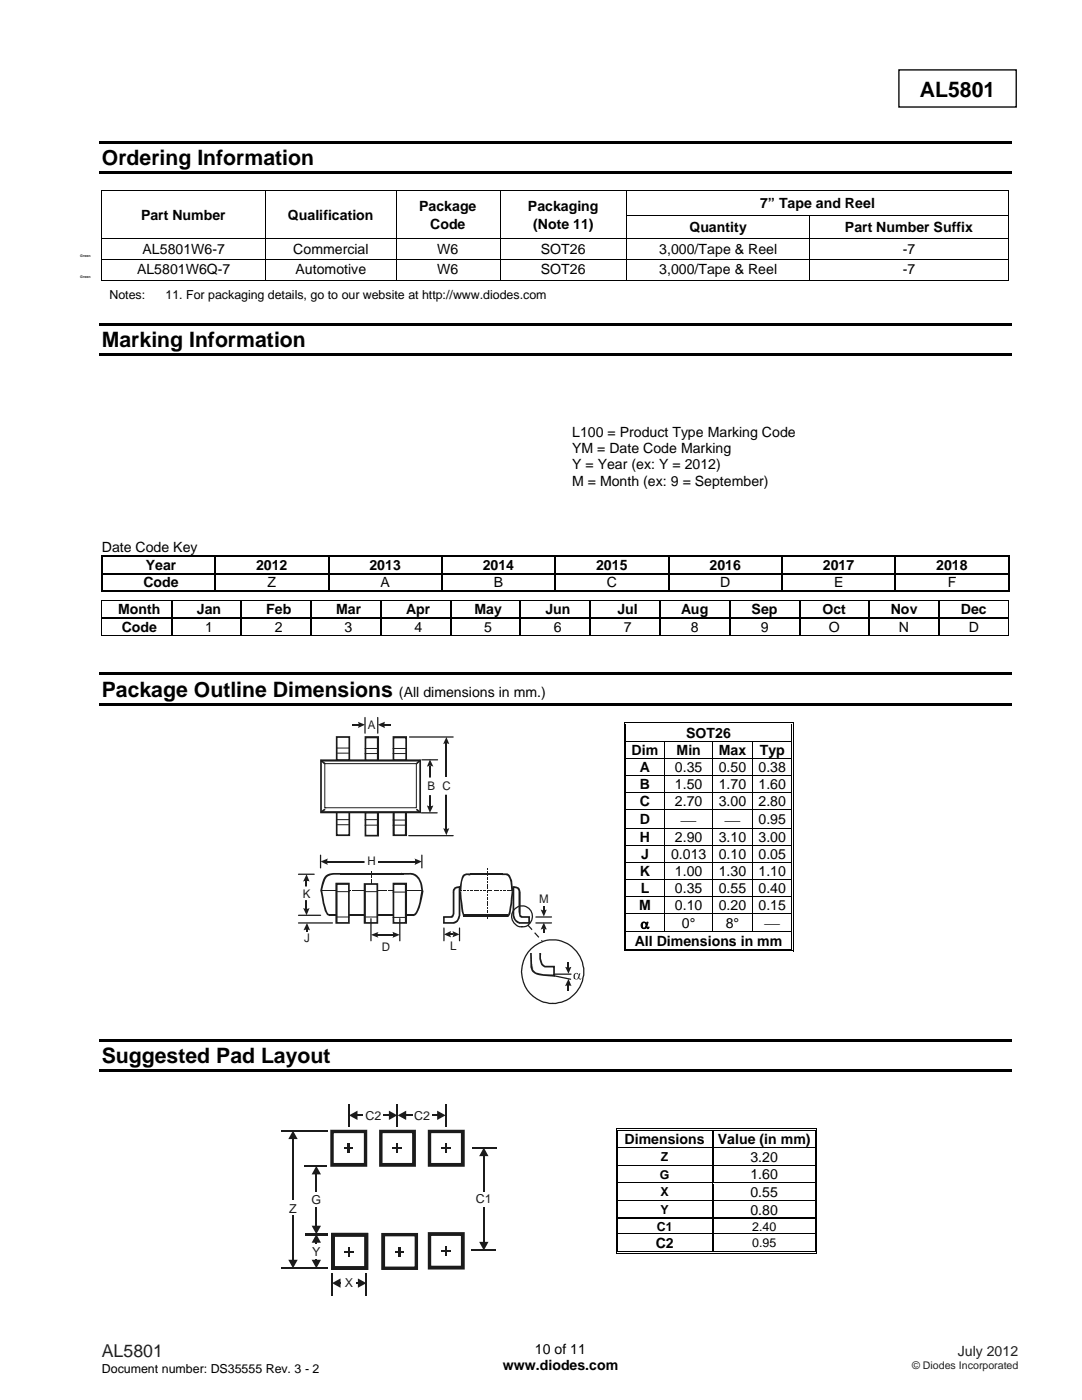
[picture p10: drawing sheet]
<svg xmlns="http://www.w3.org/2000/svg" width="216mm" height="279mm" viewBox="0 0 216 279" stroke-linecap="round" stroke-linejoin="round" font-family="sans-serif">
<path d="M179.4 13.9h23.4v7.5h-23.4z" fill="none" stroke="#000" stroke-width=".26"/>
<g fill="#000">
<path d="M19.8 28.1h182v.5h-182zM19.8 34.2h182v.6h-182zM20.2 38h.2v.2h-.2zM201.2 38h.2v.2h-.2zM20.2 42.8h.2v.2h-.2zM53 42.8h.1v.2h-.1zM79 42.8h.1v.2h-.1zM99.8 42.8h.1v.2h-.1zM201.2 55.8h.2v.2h-.2zM19.8 64.5h182v.5h-182zM19.8 70.6h182v.5h-182zM20.2 110.8h.2v.3h-.2z"/>
<path d="M20.2 114.4h.2v.2h-.2zM20.2 119.8h.2v.1h-.2zM42.8 110.8h.3v.3h-.3zM42.8 114.4h.3v.2h-.3zM65.4 110.8h.3v.3h-.3zM65.4 114.4h.3v.2h-.3zM88.1 110.8h.2v.3h-.2zM88.1 114.4h.2v.2h-.2zM110.7 110.8h.2v.3h-.2zM110.7 114.4h.2v.2h-.2zM133.3 110.8h.2v.3h-.2zM133.3 114.4h.2v.2h-.2z"/>
<path d="M155.9 110.8h.3v.3h-.3zM155.9 114.4h.3v.2h-.3zM178.5 110.8h.3v.3h-.3zM178.5 114.4h.3v.2h-.3zM201.2 110.8h.2v.3h-.2zM201.2 114.4h.2v.2h-.2zM201.2 117.9h.2v.2h-.2zM201.2 119.8h.2v.1h-.2zM19.8 134.2h182v.5h-182zM20.2 123.2h.2v.3h-.2zM34.1 123.2h.3v.3h-.3zM48 123.2h.3v.3h-.3z"/>
<path d="M62 123.2h.2v.3h-.2zM75.9 123.2h.2v.3h-.2zM89.8 123.2h.2v.3h-.2zM103.7 123.2h.3v.3h-.3zM117.6 123.2h.3v.3h-.3zM131.6 123.2h.2v.3h-.2zM145.5 123.2h.2v.3h-.2zM159.4 123.2h.3v.3h-.3zM173.3 123.2h.3v.3h-.3zM187.2 123.2h.3v.3h-.3zM201.2 123.2h.2v.3h-.2zM201.2 126.7h.2v.2h-.2z"/>
<path d="M19.8 140.3h182v.5h-182zM19.8 207.3h182v.6h-182zM19.8 213.4h182v.6h-182z"/>
</g>
<g fill="none" stroke="#000" stroke-width=".2">
<path d="M20.2 38.1h181.2M20.3 38.2v4.6M53.1 38.2v4.6M79.1 38.2v4.6M99.8 38.2v4.6M125.1 38.2v4.6M201.3 38.2v4.6M20.2 47.6h181.2M20.2 51.8h181.2M20.2 55.9h32.8M20.3 43v4.5M20.3 47.7v4"/>
<path d="M20.3 51.8v4.2M53.1 43v4.5M53.1 47.7v4M53.1 51.8v4.2M53.1 55.9h25.9M79.1 43v4.5M79.1 47.7v4M79.1 51.8v4.2M79.1 55.9h20.7M99.8 43v4.5M99.8 47.7v4M99.8 51.8v4.2"/>
<path d="M99.9 55.9h25.1M125 42.9h76.4M125.1 43v4.5M125.1 47.7v4M125.1 51.8v4.2M125.2 55.9h36.3M161.6 43v4.5M161.6 47.7v4M161.6 51.8v4.2M161.7 55.9h39.5M201.3 43v4.5M201.3 47.7v4"/>
<path d="M201.3 51.8v4.2M20.2 119.8h181.2M20.3 119.9v3.3M201.3 119.9v3.3M20.2 126.8h181M20.3 123.5v3.4M201.3 123.5v3.4"/>
</g>
<g fill="none" stroke="#000" stroke-width=".25">
<path d="M20.2 111h22.6M20.2 118h22.6M20.3 111.1v3.3M20.3 114.6v3.5M20.4 114.5h22.4M34.2 119.9v3.3M42.9 111.1v3.3M42.9 114.6v3.5M43.1 111h22.3M43.1 114.5h22.3M43.1 118h22.3M48.2 119.9v3.3"/>
<path d="M62.1 119.9v3.3M65.6 111.1v3.3M65.6 114.6v3.5M65.7 111h22.4M65.7 114.5h22.4M65.7 118h22.4M76 119.9v3.3M88.2 111.1v3.3M88.2 114.6v3.5M88.3 111h22.4M88.3 114.5h22.4M88.3 118h22.4"/>
<path d="M89.9 119.9v3.3M103.8 119.9v3.3M110.8 111.1v3.3M110.8 114.6v3.5M110.9 111h22.4M110.9 114.5h22.4M110.9 118h22.4M117.8 119.9v3.3M131.7 119.9v3.3M133.4 111.1v3.3M133.4 114.6v3.5M133.5 111h22.4"/>
<path d="M133.5 114.5h22.4M133.5 118h22.4M145.6 119.9v3.3M156.1 111.1v3.3M156.1 114.6v3.5M156.2 111h22.3M156.2 114.5h22.3M156.2 118h22.3M159.5 119.9v3.3M173.4 119.9v3.3M178.7 111.1v3.3M178.7 114.6v3.5"/>
<path d="M178.8 111h22.4M178.8 114.5h22.4M178.8 118h22.4M187.4 119.9v3.3M201.3 111.1v3.3M201.3 114.6v3.5M20.4 123.3h13.7M34.2 123.5v3.2M34.4 123.3h13.6M48.2 123.5v3.2M48.3 123.3h13.7M62.1 123.5v3.2"/>
<path d="M62.2 123.3h13.7M76 123.5v3.2M76.1 123.3h13.7M89.9 123.5v3.2M90 123.3h13.7M103.8 123.5v3.2M104 123.3h13.6M117.8 123.5v3.2M117.9 123.3h13.7M131.7 123.5v3.2M131.8 123.3h13.7M145.6 123.5v3.2"/>
<path d="M145.7 123.3h13.7M159.5 123.5v3.2M159.7 123.3h13.6M173.4 123.5v3.2M173.6 123.3h13.6M187.4 123.5v3.2M187.5 123.3h13.7"/>
</g>
<g fill="#fff">
<path d="M125 144.6h32.8v3.2h-32.8z"/>
<path d="M125.1 144.6h32.7v3.2h-32.7z"/>
</g>
<path d="M124.5 144.1h.2v.5h-.2zM124.5 144.1h.5v.2h-.5zM124.8 144.4h.2v.2h-.2z" fill="#000"/>
<path d="M125 144.2h32.8M125 144.5h32.8" fill="none" stroke="#000" stroke-width=".2"/>
<path d="M125 144.6h32.8z" fill="#fff"/>
<path d="M157.8 144.1h.5v.2h-.5zM157.8 144.4h.2v.2h-.2zM158.2 144.1h.1v.5h-.1z" fill="#000"/>
<path d="M124.6 144.6v3.2M124.9 144.6v3.2M157.9 144.6v3.2M158.2 144.6v3.2" fill="none" stroke="#000" stroke-width=".2"/>
<g fill="#fff">
<path d="M125 148h7.6v3.3h-7.6z"/>
<path d="M125.1 148h7.3v3.3h-7.3z"/>
</g>
<path d="M124.5 147.8h.2v.2h-.2zM124.8 147.8h.2v.2h-.2zM157.8 147.8h.2v.2h-.2zM158.2 147.8h.1v.2h-.1z" fill="#000"/>
<path d="M124.6 148v3.3M124.9 148v3.3M125 147.9h32.8M132.7 148v3.3M142.2 148v3.3M150.1 148v3.3M157.9 148v3.3M158.2 148v3.3" fill="none" stroke="#000" stroke-width=".2"/>
<g fill="#fff">
<path d="M125 151.4h7.6v3.3h-7.6z"/>
<path d="M125.1 151.4h7.3v3.3h-7.3z"/>
</g>
<path d="M124.5 151.3h.2v.1h-.2zM124.8 151.3h.2v.1h-.2zM157.8 151.3h.2v.1h-.2zM158.2 151.3h.1v.1h-.1z" fill="#000"/>
<path d="M124.6 151.4v3.3M124.9 151.4v3.3M125 151.4h32.8M132.7 151.4v3.3M142.2 151.4v3.3M150.1 151.4v3.3M157.9 151.4v3.3M158.2 151.4v3.3" fill="none" stroke="#000" stroke-width=".2"/>
<g fill="#fff">
<path d="M125 154.9h7.6v3.2h-7.6z"/>
<path d="M125.1 154.9h7.3v3.2h-7.3z"/>
</g>
<path d="M124.5 154.7h.2v.2h-.2zM124.8 154.7h.2v.2h-.2zM157.8 154.7h.2v.2h-.2zM158.2 154.7h.1v.2h-.1z" fill="#000"/>
<path d="M124.6 154.9v3.2M124.9 154.9v3.2M125 154.8h32.8M132.7 154.9v3.2M142.2 154.9v3.2M150.1 154.9v3.2M157.9 154.9v3.2M158.2 154.9v3.2" fill="none" stroke="#000" stroke-width=".2"/>
<g fill="#fff">
<path d="M125 158.3h7.6v3.2h-7.6z"/>
<path d="M125.1 158.3h7.3v3.2h-7.3z"/>
</g>
<path d="M124.5 158.1h.2v.2h-.2zM124.8 158.1h.2v.2h-.2zM157.8 158.1h.2v.2h-.2zM158.2 158.1h.1v.2h-.1z" fill="#000"/>
<path d="M124.6 158.3v3.2M124.9 158.3v3.2M125 158.2h32.8M132.7 158.3v3.2M142.2 158.3v3.2M150.1 158.3v3.2M157.9 158.3v3.2M158.2 158.3v3.2" fill="none" stroke="#000" stroke-width=".2"/>
<g fill="#fff">
<path d="M125 161.7h7.6v3.5h-7.6z"/>
<path d="M125.1 161.8h7.3v3.3h-7.3z"/>
</g>
<path d="M124.5 161.5h.2v.2h-.2zM124.8 161.5h.2v.2h-.2zM157.8 161.5h.2v.2h-.2zM158.2 161.5h.1v.2h-.1z" fill="#000"/>
<path d="M124.6 161.7v3.5M124.9 161.7v3.5M125 161.6h32.8M132.7 161.7v3.5M142.2 161.7v3.5M150.1 161.7v3.5M157.9 161.7v3.5M158.2 161.7v3.5" fill="none" stroke="#000" stroke-width=".2"/>
<g fill="#fff">
<path d="M125 165.4h7.6v3.2h-7.6z"/>
<path d="M125.1 165.4h7.3v3.2h-7.3z"/>
</g>
<path d="M124.5 165.2h.2v.1h-.2zM124.8 165.2h.2v.1h-.2zM157.8 165.2h.2v.1h-.2zM158.2 165.2h.1v.1h-.1z" fill="#000"/>
<path d="M124.6 165.3v3.3M124.9 165.3v3.3M125 165.2h32.8M132.7 165.3v3.3M142.2 165.3v3.3M150.1 165.3v3.3M157.9 165.3v3.3M158.2 165.3v3.3" fill="none" stroke="#000" stroke-width=".2"/>
<g fill="#fff">
<path d="M125 168.8h7.6v3.2h-7.6z"/>
<path d="M125.1 168.8h7.3v3.2h-7.3z"/>
</g>
<path d="M124.5 168.6h.2v.2h-.2zM124.8 168.6h.2v.2h-.2zM157.8 168.6h.2v.2h-.2zM158.2 168.6h.1v.2h-.1z" fill="#000"/>
<path d="M124.6 168.8v3.2M124.9 168.8v3.2M125 168.7h32.8M132.7 168.8v3.2M142.2 168.8v3.2M150.1 168.8v3.2M157.9 168.8v3.2M158.2 168.8v3.2" fill="none" stroke="#000" stroke-width=".2"/>
<g fill="#fff">
<path d="M125 172.2h7.6v3.2h-7.6z"/>
<path d="M125.1 172.2h7.3v3.2h-7.3z"/>
</g>
<path d="M124.5 172h.2v.2h-.2zM124.8 172h.2v.2h-.2zM157.8 172h.2v.2h-.2zM158.2 172h.1v.2h-.1z" fill="#000"/>
<path d="M124.6 172.2v3.2M124.9 172.2v3.2M125 172.1h32.8M132.7 172.2v3.2M142.2 172.2v3.2M150.1 172.2v3.2M157.9 172.2v3.2M158.2 172.2v3.2" fill="none" stroke="#000" stroke-width=".2"/>
<g fill="#fff">
<path d="M125 175.6h7.6v3.3h-7.6z"/>
<path d="M125.1 175.6h7.3v3.3h-7.3z"/>
</g>
<path d="M124.5 175.4h.2v.2h-.2zM124.8 175.4h.2v.2h-.2zM157.8 175.4h.2v.2h-.2zM158.2 175.4h.1v.2h-.1z" fill="#000"/>
<path d="M124.6 175.6v3.3M124.9 175.6v3.3M125 175.5h32.8M132.7 175.6v3.3M142.2 175.6v3.3M150.1 175.6v3.3M157.9 175.6v3.3M158.2 175.6v3.3" fill="none" stroke="#000" stroke-width=".2"/>
<g fill="#fff">
<path d="M125 179h7.6v3.3h-7.6z"/>
<path d="M125.1 179h7.3v3.3h-7.3z"/>
</g>
<g fill="#000">
<path d="M124.5 178.9h.2v.1h-.2zM124.8 178.9h.2v.1h-.2zM157.8 178.9h.2v.1h-.2zM158.2 178.9h.1v.1h-.1zM124.5 182.3h.2v.2h-.2zM124.5 185.9h.2v.2h-.2zM124.5 189.7h.5v.2h-.5zM124.8 182.3h.2v.2h-.2zM124.8 185.9h.2v.2h-.2zM124.8 189.4h.2v.1h-.2zM157.8 182.3h.2v.2h-.2zM157.8 185.9h.2v.2h-.2z"/>
<path d="M157.8 189.7h.5v.2h-.5zM157.8 189.4h.2v.1h-.2zM158.2 182.3h.1v.2h-.1zM158.2 185.9h.1v.2h-.1zM158.2 189.4h.1v.5h-.1z"/>
</g>
<g fill="none" stroke="#000" stroke-width=".2">
<path d="M124.6 179v3.3M124.9 179v3.3M125 178.9h32.8M132.7 179v3.3M142.2 179v3.3M150.1 179v3.3M157.9 179v3.3M158.2 179v3.3M124.6 182.5v3.4M124.6 186.1v3.8M124.9 182.5v3.4M124.9 186.1v3.3"/>
<path d="M125 182.4h32.8M125 186h32.8M125 189.8h32.8M125 189.4h32.8M132.7 182.5v3.4M142.2 182.5v3.4M150.1 182.5v3.4M157.9 182.5v3.4M157.9 186.1v3.3M158.2 182.5v3.4M158.2 186.1v3.3"/>
</g>
<g fill="#fff">
<path d="M123.4 225.7h18.6v3.3h-18.6z"/>
<path d="M123.8 225.7h17.7v3.3h-17.7z"/>
</g>
<path d="M122.9 225.2h.1v.5h-.1zM122.9 225.2h.5v.2h-.5zM123.2 225.6h.2v.1h-.2z" fill="#000"/>
<path d="M123.4 225.3h18.6M123.4 225.6h18.6" fill="none" stroke="#000" stroke-width=".2"/>
<path d="M123.4 225.7h18.6z" fill="#fff"/>
<path d="M142 225.7h.3zM142 225.2h.6v.2h-.6zM142 225.6h.6v.1h-.6zM162.6 225.2h.5v.2h-.5zM162.6 225.6h.1v.1h-.1zM162.9 225.2h.2v.5h-.2z" fill="#000"/>
<path d="M123 225.7v3.3M123.3 225.7v3.3M142.6 225.3h20M142.6 225.6h20M162.6 225.7v3.3M163 225.7v3.3" fill="none" stroke="#000" stroke-width=".2"/>
<path d="M142.2 225.7v3.3" fill="none" stroke="#000" stroke-width=".25"/>
<g fill="#fff">
<path d="M123.4 229.3h18.6v3.2h-18.6z"/>
<path d="M123.8 229.4h17.7v2.9h-17.7z"/>
<path d="M142.3 229.3h20.2v3.2h-20.2z"/>
<path d="M142.9 229.3h19.2v3.2h-19.2z"/>
</g>
<path d="M122.9 229h.1v.3h-.1zM123.2 229h.2v.3h-.2z" fill="#000"/>
<path d="M123.4 229.1h18.6" fill="none" stroke="#000" stroke-width=".25"/>
<path d="M123.4 229.2l18.6 .1z" fill="#fff"/>
<path d="M142 229h.3v.3h-.3z" fill="#000"/>
<path d="M142.3 229.1h20.3" fill="none" stroke="#000" stroke-width=".25"/>
<path d="M142.3 229.2l20.3 .1z" fill="#fff"/>
<path d="M162.6 229h.1v.3h-.1zM162.9 229h.2v.3h-.2z" fill="#000"/>
<path d="M123 229.3v3.2M123.3 229.3v3.2M162.6 229.3v3.2M163 229.3v3.2" fill="none" stroke="#000" stroke-width=".2"/>
<path d="M142.2 229.3v3.2" fill="none" stroke="#000" stroke-width=".25"/>
<g fill="#fff">
<path d="M123.4 232.8h18.6v3.2h-18.6z"/>
<path d="M123.8 233h17.7v2.8h-17.7z"/>
<path d="M142.3 232.8h20.2v3.2h-20.2z"/>
<path d="M142.9 232.8h19.2v3.2h-19.2z"/>
</g>
<path d="M122.9 232.5h.1v.3h-.1zM123.2 232.5h.2v.3h-.2z" fill="#000"/>
<path d="M123.4 232.6h18.6" fill="none" stroke="#000" stroke-width=".25"/>
<path d="M123.4 232.7l18.6 .1z" fill="#fff"/>
<path d="M142 232.5h.3v.3h-.3z" fill="#000"/>
<path d="M142.3 232.6h20.3" fill="none" stroke="#000" stroke-width=".25"/>
<path d="M142.3 232.7l20.3 .1z" fill="#fff"/>
<path d="M162.6 232.5h.1v.3h-.1zM162.9 232.5h.2v.3h-.2z" fill="#000"/>
<path d="M123 232.8v3.2M123.3 232.8v3.2M162.6 232.8v3.2M163 232.8v3.2" fill="none" stroke="#000" stroke-width=".2"/>
<path d="M142.2 232.8v3.2" fill="none" stroke="#000" stroke-width=".25"/>
<g fill="#fff">
<path d="M123.4 236.3h18.6v3.2h-18.6z"/>
<path d="M123.8 236.5h17.7v2.8h-17.7z"/>
<path d="M142.3 236.3h20.2v3.2h-20.2z"/>
<path d="M142.9 236.3h19.2v3.2h-19.2z"/>
</g>
<path d="M122.9 236h.1v.3h-.1zM123.2 236h.2v.3h-.2z" fill="#000"/>
<path d="M123.4 236.1h18.6" fill="none" stroke="#000" stroke-width=".25"/>
<path d="M123.4 236.3h18.6z" fill="#fff"/>
<path d="M142 236h.3v.3h-.3z" fill="#000"/>
<path d="M142.3 236.1h20.3" fill="none" stroke="#000" stroke-width=".25"/>
<path d="M142.3 236.3h20.3z" fill="#fff"/>
<path d="M162.6 236h.1v.3h-.1zM162.9 236h.2v.3h-.2z" fill="#000"/>
<path d="M123 236.3v3.2M123.3 236.3v3.2M162.6 236.3v3.2M163 236.3v3.2" fill="none" stroke="#000" stroke-width=".2"/>
<path d="M142.2 236.3v3.2" fill="none" stroke="#000" stroke-width=".25"/>
<g fill="#fff">
<path d="M123.4 239.8h18.6v3.2h-18.6z"/>
<path d="M123.8 240h17.7v2.8h-17.7z"/>
<path d="M142.3 239.8h20.2v3.2h-20.2z"/>
<path d="M142.9 239.8h19.2v3.2h-19.2z"/>
</g>
<path d="M122.9 239.5h.1v.3h-.1zM123.2 239.5h.2v.3h-.2z" fill="#000"/>
<path d="M123.4 239.6h18.6" fill="none" stroke="#000" stroke-width=".25"/>
<path d="M123.4 239.8h18.6z" fill="#fff"/>
<path d="M142 239.5h.3v.3h-.3z" fill="#000"/>
<path d="M142.3 239.6h20.3" fill="none" stroke="#000" stroke-width=".25"/>
<path d="M142.3 239.8h20.3z" fill="#fff"/>
<path d="M162.6 239.5h.1v.3h-.1zM162.9 239.5h.2v.3h-.2z" fill="#000"/>
<path d="M123 239.8v3.2M123.3 239.8v3.2M162.6 239.8v3.2M163 239.8v3.2" fill="none" stroke="#000" stroke-width=".2"/>
<path d="M142.2 239.8v3.2" fill="none" stroke="#000" stroke-width=".25"/>
<g fill="#fff">
<path d="M123.4 243.3h18.6v2.8h-18.6z"/>
<path d="M123.8 243.3h17.7v2.8h-17.7z"/>
<path d="M142.3 243.3h20.2v2.8h-20.2z"/>
<path d="M142.9 243.3h19.2v2.8h-19.2z"/>
</g>
<path d="M122.9 243h.1v.3h-.1zM123.2 243h.2v.3h-.2z" fill="#000"/>
<path d="M123.4 243.2h18.6" fill="none" stroke="#000" stroke-width=".25"/>
<path d="M123.4 243.3h18.6z" fill="#fff"/>
<path d="M142 243h.3v.3h-.3z" fill="#000"/>
<path d="M142.3 243.2h20.3" fill="none" stroke="#000" stroke-width=".25"/>
<path d="M142.3 243.3h20.3z" fill="#fff"/>
<path d="M162.6 243h.1v.3h-.1zM162.9 243h.2v.3h-.2z" fill="#000"/>
<path d="M123 243.3v2.8M123.3 243.3v2.8M162.6 243.3v2.8M163 243.3v2.8" fill="none" stroke="#000" stroke-width=".2"/>
<path d="M142.2 243.3v2.8" fill="none" stroke="#000" stroke-width=".25"/>
<g fill="#fff">
<path d="M123.4 246.4h18.6v3.2h-18.6z"/>
<path d="M123.8 246.4h17.7v3.2h-17.7z"/>
<path d="M142.3 246.4h20.2v3.2h-20.2z"/>
<path d="M142.9 246.6h19.2v2.8h-19.2z"/>
</g>
<path d="M122.9 246.1h.1v.3h-.1zM123.2 246.1h.2v.3h-.2z" fill="#000"/>
<path d="M123.4 246.3h18.6" fill="none" stroke="#000" stroke-width=".25"/>
<path d="M123.4 246.4h18.6z" fill="#fff"/>
<path d="M142 246.1h.3v.3h-.3z" fill="#000"/>
<path d="M142.3 246.3h20.3" fill="none" stroke="#000" stroke-width=".25"/>
<path d="M142.3 246.4h20.3z" fill="#fff"/>
<path d="M122.9 250h.5v.2h-.5zM123.2 249.7h.2v.1h-.2zM142 249.7h.6v.1h-.6zM162.6 246.1h.1v.3h-.1zM162.6 250h.5v.2h-.5zM162.6 249.7h.1v.1h-.1zM162.9 246.1h.2v.3h-.2zM162.9 249.7h.2v.5h-.2z" fill="#000"/>
<path d="M123 246.4v3.8M123.3 246.4v3.3M123.4 249.7h18.6M142.6 249.7h20M162.6 250.1h-39.2M162.6 246.4v3.3M163 246.4v3.3" fill="none" stroke="#000" stroke-width=".2"/>
<path d="M142.2 246.4v3.3" fill="none" stroke="#000" stroke-width=".25"/>
<g fill="#fff">
<path d="M14.7 50.7h5.2v.6h-5.2z"/>
<path d="M14.7 55.1h5.2v.5h-5.2z"/>
</g>
<path d="M65.7 182.7h16.9" fill="none" stroke="#1f1a17" stroke-width=".34"/>
<path d="M64 170.7v2.5M84.2 170.7v2.5" fill="none" stroke="#1f1a17" stroke-width=".25"/>
<path d="M64 171.9l1.4-.6a1.23 1.23 0 0 0 0 1.3z" fill-rule="evenodd" fill="#1f1a17"/>
<path d="M65.2 172h17.7" fill="none" stroke="#1f1a17" stroke-width=".25"/>
<path d="M82.7 171.3l1.5 .6-1.5 .7a1.27 1.27 0 0 0 0-1.3z" fill-rule="evenodd" fill="#1f1a17"/>
<path d="M106.9 184.2h3.1" fill="none" stroke="#1f1a17" stroke-width=".25"/>
<g fill="#1f1a17">
<path d="M108.4 180.9h.2v.8h-.2z"/>
<path d="M61.1 185.5h.2v.5h-.2z"/>
</g>
<g fill="#1f1a17">
<path d="M107.9 181.5l.3 .2h.6l.3-.2-.6 1.4z" fill-rule="evenodd"/>
<path d="M61.3 184.2l.5 1.4h-1.2z" fill-rule="evenodd"/>
</g>
<path d="M72.8 143.2v3.1M75.4 143.2v3.1M106.9 183h3.1" fill="none" stroke="#1f1a17" stroke-width=".25"/>
<g fill="#1f1a17">
<path d="M71.4 144l1.4 .6-1.4 .7 .2-.3v-.6z" fill-rule="evenodd"/>
<path d="M75.4 144.6l1.4-.6-.2 .5 .2 .8z" fill-rule="evenodd"/>
</g>
<g fill="#1f1a17">
<path d="M70.3 144.5h1.3v.3h-1.3z"/>
<path d="M76.6 144.5h1.3v.3h-1.3z"/>
</g>
<path d="M81.7 147.1h8.7M84.2 151.6h3.1M59.6 174.5h3.1M81.6 166.8h8.8M84.1 162.2h3.1M59.6 182.7h4.4M59.6 184.2h6.7" fill="none" stroke="#1f1a17" stroke-width=".25"/>
<path d="M85.8 151.6l.7 1.4-.5-.2-.8 .2z" fill-rule="evenodd" fill="#1f1a17"/>
<path d="M85.8 152.8v8.2" fill="none" stroke="#1f1a17" stroke-width=".25"/>
<g fill="#1f1a17">
<path d="M85.2 160.8h1.3l-.7 1.4z" fill-rule="evenodd"/>
<path d="M61.2 174.5l.6 1.4a1.23 1.23 0 0 0-1.3 0z" fill-rule="evenodd"/>
</g>
<path d="M61.1 175.7v5.7" fill="none" stroke="#1f1a17" stroke-width=".25"/>
<g fill="#1f1a17">
<path d="M60.5 181.2l.4 .2 .9-.2-.6 1.5z" fill-rule="evenodd"/>
<path d="M89.1 147.1l.6 1.4-.4-.1h-.6l-.3 .1z" fill-rule="evenodd"/>
</g>
<path d="M89 148.3v17.2" fill="none" stroke="#1f1a17" stroke-width=".25"/>
<g fill="#1f1a17">
<path d="M88.4 165.2l.3 .2h.6l.4-.2-.6 1.5z" fill-rule="evenodd"/>
<path d="M88.6 186.5l1.4-.7-.2 .4 .2 .9z" fill-rule="evenodd"/>
<path d="M90.3 185.8l1.4 .7-1.4 .6 .1-.4v-.6z" fill-rule="evenodd"/>
<path d="M74 186.6l1.5-.6-.1 .1v.9l.1 .2z" fill-rule="evenodd"/>
</g>
<path d="M89.8 186.3h.6v.3h-.6z" fill="#1f1a17"/>
<path d="M75.3 186.6h3.2" fill="none" stroke="#1f1a17" stroke-width=".25"/>
<path d="M78.3 186l1.5 .6-1.5 .6z" fill-rule="evenodd" fill="#1f1a17"/>
<path d="M88.6 185.2v2.5M91.7 185.2v2.5" fill="none" stroke="#1f1a17" stroke-width=".25"/>
<path d="M84.1 155.3h3.1v3.3h-3.1z" fill="#fff"/>
<path d="M84.1 155.3h3.1v3.3h-3.1z" fill="none" stroke="#fff" stroke-width=".2"/>
<path d="M59.6 177h3.1v2.5h-3.1z" fill="#fff"/>
<path d="M59.6 177h3.1v2.5h-3.1z" fill="none" stroke="#fff" stroke-width=".2"/>
<path d="M87.5 155.2h3.1v3.3h-3.1z" fill="#fff"/>
<path d="M87.5 155.2h3.1v3.3h-3.1z" fill="none" stroke="#fff" stroke-width=".2"/>
<path d="M72.8 170.7h2.5v2.5h-2.5z" fill="#fff"/>
<path d="M72.8 170.7h2.5v2.5h-2.5z" fill="none" stroke="#fff" stroke-width=".2"/>
<path d="M67.1 176.3h2.5v7.9h-2.5z" fill="#fff"/>
<path d="M67.1 184h2.5v.4h-2.5zM69.6 184.2h.2v.2h-.2zM69.4 176.3h.4v7.9h-.4zM69.6 176.2h.2v.1h-.2zM67.1 176.2h2.5v.4h-2.5zM66.9 176.2h.2v.1h-.2zM66.9 176.3h.5v7.9h-.5zM66.9 184.2h.2v.2h-.2z" fill="#1f1a17"/>
<path d="M78.5 176.3h2.5v7.9h-2.5z" fill="#fff"/>
<path d="M78.5 184h2.5v.4h-2.5zM81 184.2h.2v.2h-.2zM80.8 176.3h.4v7.9h-.4zM81 176.2h.2v.1h-.2zM78.5 176.2h2.5v.4h-2.5zM78.3 176.2h.2v.1h-.2zM78.3 176.3h.4v7.9h-.4zM78.3 184.2h.2v.2h-.2z" fill="#1f1a17"/>
<path d="M90.8 177.2l.9-.2v5.2a1.81 1.81 0 0 1-1.2 2h-1.9v-1.2h1.5l.3-.2 .1-5z" fill-rule="evenodd" fill="#fff"/>
<path d="M90.7 177.1l1-.3v.4l-.8 .2-.2 .7h-.4v-.4zM91.7 176.8v.2zM91.7 176.8l.1 .4zM91.7 176.8h.2v.2h-.2zM91.5 177h.4v5.2h-.4zM91.5 182.2h.4l-.2 1.1-.3-.1zM90.4 184a1.05 1.05 0 0 0 1-.8l.3 .1a1.45 1.45 0 0 1-1.1 1.1zM90.5 184.2l.1 .2zM88.6 184h1.9v.4h-1.9zM88.4 184.2h.2v.2h-.2zM88.4 183h.3v1.2h-.3zM88.4 182.8h.2v.2h-.2zM88.6 182.8h1.3v.4h-1.3zM90.3 181.9h.4l-.2 .9-.3 .4h-.3v-.4a.71 .71 0 0 0 .4-.9zM90.3 181.7h.4v.2h-.4zM90.3 181.4h.4v.3h-.4zM90.3 178.1h.4v3.3h-.4zM90.3 178.1h.2z" fill="#1f1a17"/>
<path d="M67.2 183h2.5M78.4 183.1h2.6" fill="none" stroke="#1f1a17" stroke-width=".2"/>
<path d="M79.8 183.3v4.4" fill="none" stroke="#1f1a17" stroke-width=".25"/>
<path d="M102.4 177a.94 .94 0 0 1 1.2 1.1l.1 3.3a1.48 1.48 0 0 0 .4 1.6h1.5v1.2h-2a1.89 1.89 0 0 1-1.2-2z" fill-rule="evenodd" fill="#fff"/>
<g fill="#1f1a17">
<path d="M108.4 185.4h.2v.7h-.2z"/>
<path d="M102.5 176.8a1.17 1.17 0 0 1 1.4 1.3h-.4l-.3-.7-.8-.2zM102.5 176.8v.2zM102.4 176.8v.4zM102.3 176.8h.1v.2h-.1zM102.3 177h.3v5.2h-.3zM102.3 182.2h.3l.2 1-.4 .1zM102.4 183.3l.4-.1 .3 .5 .6 .3-.1 .4a1.82 1.82 0 0 1-1.2-1.1zM103.6 184.2v.2zM103.6 184h2v.4h-2zM105.6 184.2h.1v.2h-.1zM105.4 183h.3v1.2h-.3zM105.6 182.8h.1v.2h-.1zM104.2 182.8h1.4v.4h-1.4zM103.5 181.9h.4v.7l.3 .2v.4l-.5-.2zM103.5 181.7h.4v.2h-.4zM103.5 181.4h.4v.3h-.4zM103.5 178.1h.4v3.3h-.4zM103.6 178.1h.3z"/>
<path d="M72.9 151.6h2.5v.4h-2.5zM75.4 151.8h.2v.2h-.2zM75.2 147.1h.4v4.7h-.4zM75.4 146.9h.2v.2h-.2zM72.9 146.9h2.5v.4h-2.5zM72.7 146.9h.2v.2h-.2zM72.7 147.1h.4v4.7h-.4zM72.7 151.8h.2v.2h-.2z"/>
<path d="M78.5 151.6h2.5v.3h-2.5zM81 151.7h.2v.2h-.2zM80.9 147.1h.3v4.6h-.3zM81 146.9h.2v.2h-.2zM78.5 146.9h2.5v.4h-2.5zM78.3 146.9h.2v.2h-.2zM78.3 147.1h.4v4.6h-.4zM78.3 151.7h.2v.2h-.2z"/>
<path d="M67.2 151.6h2.5v.4h-2.5zM69.7 151.8h.2v.2h-.2zM69.5 147.1h.4v4.7h-.4zM69.7 146.9h.2v.2h-.2zM67.2 146.9h2.5v.4h-2.5zM67 146.9h.2v.2h-.2zM67 147.1h.4v4.7h-.4zM67 151.8h.2v.2h-.2z"/>
<path d="M67.2 166.5h2.5v.4h-2.5zM69.7 166.7h.2v.2h-.2zM69.5 162.1h.4v4.6h-.4zM69.7 161.9h.2v.2h-.2zM67.2 161.9h2.5v.3h-2.5zM67 161.9h.2v.2h-.2zM67 162.1h.4v4.6h-.4zM67 166.7h.2v.2h-.2z"/>
<path d="M72.9 166.6h2.5v.3h-2.5zM75.4 166.8h.2v.1h-.2zM75.2 162.1h.4v4.7h-.4zM75.4 162h.2v.1h-.2zM72.9 162h2.5v.3h-2.5zM72.7 162h.2v.1h-.2zM72.7 162.1h.4v4.7h-.4zM72.7 166.8h.2v.1h-.2z"/>
<path d="M78.5 166.5h2.5v.4h-2.5zM81 166.7h.2v.2h-.2zM80.8 162.1h.4v4.6h-.4zM81 161.9h.2v.2h-.2zM78.5 161.9h2.5v.3h-2.5zM78.3 161.9h.2v.2h-.2zM78.3 162.1h.5v4.6h-.5zM78.3 166.7h.2v.2h-.2z"/>
</g>
<path d="M108.5 184.1l.6 1.4-.3-.1h-.6l-.3 .1z" fill-rule="evenodd" fill="#1f1a17"/>
<path d="M67.9 174.4h12.6" fill="none" stroke="#1f1a17" stroke-width=".34"/>
<g fill="#1f1a17">
<path d="M64.8 181.8l.4-.1 .3 .6 .3 .2v.3a1.17 1.17 0 0 1-1-1zM64 177.9l.3-.1 .4 2.4 .5 1.5-.4 .1z"/>
<path d="M83.2 181.7h.3a1.33 1.33 0 0 1-1.1 1.1v-.3l.4-.3zM84.1 177.7l.4 .1-.2 1.3-.8 2.6h-.3a13.6 13.6 0 0 0 .9-4z"/>
<path d="M67.2 174.2h.7l.1 .4h-.8zM65 174.7a3.2 3.2 0 0 1 2.2-.5v.4a1.99 1.99 0 0 0-2.5 1.6l-.5 1.7h-.3l.2-1.2a3.7 3.7 0 0 1 .9-2z"/>
<path d="M80.2 174.2v.4zM80.2 174.4v.2zM80.2 174.2h.8v.4h-.8zM81 174.2a2.64 2.64 0 0 1 3.3 2.4l.1 1.2-.3 .1a3.7 3.7 0 0 0-1.3-3.1l-.6-.2h-1.2z"/>
</g>
<path d="M93.8 174.5h6.5" fill="none" stroke="#1f1a17" stroke-width=".34"/>
<g fill="#1f1a17">
<path d="M92.1 181.9l.4-.1 .3 .9-.1 .3-.3-.2zM91.7 177.9h.3l.5 3.9-.4 .1z"/>
<path d="M101.6 181.8h.3a1.4 1.4 0 0 1-.6 1.2v-.3zM102.1 177.9h.3l-.2 2.5-.3 1.4h-.3z"/>
<path d="M93.4 174.3h.4l.1 .3h-.5zM92.3 174.7l.7-.4h.4v.3a.92 .92 0 0 0-1 .8l-.4 2.5h-.3l.1-1.2z"/>
<path d="M100.2 174.3h.5v.3h-.5zM100.7 174.3a1.05 1.05 0 0 1 1.2 .9l.3 .5 .2 2.2h-.4a5.1 5.1 0 0 0-.7-3.1l-.6-.2z"/>
</g>
<path d="M92.5 182.8h8.8" fill="none" stroke="#1f1a17" stroke-width=".42"/>
<path d="M110.6 194.8l3.3 .6M110.7 194.4h3.2" fill="none" stroke="#1f1a17" stroke-width=".25"/>
<path d="M114.6 194.3l.5-.1 .4 .4 .1-.4h.2l-.3 .8 .2 .3 .3-.1-.1 .3h-.2l-.2-.3-.4 .3-.6-.2-.1-.7zM114.8 194.4l-.1 .8 .4 .2 .4-.6-.5-.6z" fill-rule="evenodd" fill="#1f1a17"/>
<path d="M105.9 189.3h1.4a.87 .87 0 0 1 .5 1 2.29 2.29 0 0 0 1 2.6h1.8v1.9l-2.2-.2a2.04 2.04 0 0 1-2.4-2.2z" fill-rule="evenodd" fill="#fff"/>
<path d="M106.8 189.1l.8 .1 .4 1.1h-.4l-.1-.5-.3-.4h-.4zM105.9 189.1h.9v.3h-.9zM105.7 189.1h.2v.2h-.2zM105.7 189.3h.4l.1 3.1h-.4zM106 192.4h.2zM105.8 192.4h.4l.1 1-.3 .1zM106 193.5l.3-.1a1.53 1.53 0 0 0 1.3 .8l.8 .2v.4l-1.3-.3a1.63 1.63 0 0 1-1.1-1zM108.4 194.6v.2zM108.4 194.4l2.2 .1v.4l-2.2-.1zM110.6 194.8h.1v.1h-.1zM110.4 192.9h.3v1.9h-.3zM110.6 192.7h.1v.2h-.1zM109.2 192.7h1.4v.4h-1.4zM107.9 192.2l.3-.1a.91 .91 0 0 0 1 .6v.4a1.21 1.21 0 0 1-1.3-.9zM107.6 190.5h.4v.8l.2 .8-.3 .1-.3-.8zM107.8 190.5h.2zM107.6 190.3h.4v.2h-.4zM107.8 190.3h.2z" fill="#1f1a17"/>
<path d="M105.4 188.6h2.7v1.5h-2.7z" fill="#fff"/>
<g fill="#1f1a17">
<path d="M112.8 192.9l.3 .2h.6l.3-.2-.6 1.4z" fill-rule="evenodd"/>
<path d="M113.4 195.3l.6 1.5a1.23 1.23 0 0 0-1.2 0z" fill-rule="evenodd"/>
</g>
<g fill="#1f1a17">
<path d="M113.3 192.1h.2v1.1h-.2z"/>
<path d="M113.3 196.6h.2v1.1h-.2z"/>
</g>
<g fill="#131516">
<path d="M105.2 184.7l.2-.2 .9 1-.2 .1z"/>
<path d="M106.8 186.1l.8 .9-.2 .2-.8-1z"/>
<path d="M108 187.7l.1-.1 .3 .3-.1 .1z"/>
</g>
<g fill="none" stroke="#1f1a17" stroke-width=".25">
<path d="M106 189.4a6.2 6.2 0 0 1 6.5-1.4 6.2 6.2 0 0 1 4 5.3 6.3 6.3 0 0 1-8.1 6.7 6.5 6.5 0 0 1-2.4-10.6z"/>
<circle cx="104.2" cy="182.9" r="2.08"/>
</g>
<g fill="#1f1a17">
<path d="M91.9 177.7h.3v.2h-.3z"/>
<path d="M92.5 177.7h.5v.2h-.5z"/>
<path d="M93.2 177.7h.4v.2h-.4z"/>
<path d="M93.8 177.7h.5v.2h-.5z"/>
<path d="M94.6 177.7h.2v.2h-.2z"/>
<path d="M95.1 177.7h.5v.2h-.5z"/>
<path d="M95.8 177.7h.4v.2h-.4z"/>
<path d="M96.4 177.7h.5v.2h-.5z"/>
<path d="M97.2 177.7h.3v.2h-.3z"/>
<path d="M97.7 177.7h.5v.2h-.5z"/>
<path d="M98.6 177.7h.2v.2h-.2z"/>
<path d="M99.1 177.7h.5v.2h-.5z"/>
<path d="M99.8 177.7h.3v.2h-.3z"/>
<path d="M100.3 177.7h.5v.2h-.5z"/>
<path d="M101.2 177.7h.2v.2h-.2z"/>
<path d="M101.7 177.7h.5v.2h-.5z"/>
<path d="M69.8 177.7h.2v.2h-.2z"/>
<path d="M70.3 177.7h.4v.2h-.4z"/>
<path d="M70.9 177.7h.2v.2h-.2z"/>
<path d="M71.3 177.7h.4v.2h-.4z"/>
<path d="M72 177.7h.2v.2h-.2z"/>
<path d="M72.4 177.7h.4v.2h-.4z"/>
<path d="M73.1 177.7h.2v.2h-.2z"/>
<path d="M73.5 177.7h.4v.2h-.4z"/>
<path d="M74.2 177.7h.2v.2h-.2z"/>
<path d="M74.6 177.7h.4v.2h-.4z"/>
<path d="M75.2 177.7h.3v.2h-.3z"/>
<path d="M75.7 177.7h.4v.2h-.4z"/>
<path d="M76.3 177.7h.3v.2h-.3z"/>
<path d="M76.7 177.7h.5v.2h-.5z"/>
<path d="M77.4 177.7h.3v.2h-.3z"/>
<path d="M77.8 177.7h.5v.2h-.5z"/>
<path d="M81 177.7v.2z"/>
<path d="M81.1 177.7h.2v.2h-.2z"/>
<path d="M81.4 177.7l.1 .2z"/>
<path d="M81.6 177.7h.1v.2h-.1z"/>
<path d="M81.8 177.7l.1 .2z"/>
<path d="M82 177.7h.1v.2h-.1z"/>
<path d="M82.2 177.7l.1 .2z"/>
<path d="M82.4 177.7h.2v.2h-.2z"/>
<path d="M82.7 177.7v.2z"/>
<path d="M82.8 177.7h.2v.2h-.2z"/>
<path d="M83.1 177.7l.1 .2z"/>
<path d="M83.2 177.7h.2v.2h-.2z"/>
<path d="M83.5 177.7l.1 .2z"/>
<path d="M83.7 177.7h.1v.2h-.1z"/>
<path d="M83.9 177.7l.1 .2z"/>
<path d="M84.1 177.7h.2v.2h-.2z"/>
</g>
<path d="M72.7 167.5h2.6v2.6h-2.6z" fill="#fff"/>
<path d="M72.7 167.5h2.6v2.6h-2.6z" fill="none" stroke="#fff" stroke-width=".2"/>
<g fill="#1f1a17">
<path d="M74 173.8h.2v.3h-.2z"/>
<path d="M74 174.3h.2v.4h-.2z"/>
<path d="M74 175h.2v.2h-.2z"/>
<path d="M74 175.5h.2v.4h-.2z"/>
<path d="M74 176.2h.2v.2h-.2z"/>
<path d="M74 176.7h.2v.4h-.2z"/>
<path d="M74 177.4h.2v.2h-.2z"/>
<path d="M74 177.9h.2v.4h-.2z"/>
<path d="M74 178.5h.2v.3h-.2z"/>
<path d="M74 179h.2v.5h-.2z"/>
<path d="M74 179.7h.2v.3h-.2z"/>
<path d="M74 180.2h.2v.4h-.2z"/>
<path d="M74 180.9h.2v.2h-.2z"/>
<path d="M74 181.3h.2v.5h-.2z"/>
<path d="M74 182.1h.2v.2h-.2z"/>
<path d="M74 182.5h.2v.5h-.2z"/>
<path d="M97.2 173.3h.2v.2h-.2z"/>
<path d="M97.2 173.8h.2v.5h-.2z"/>
<path d="M97.2 174.6h.2v.2h-.2z"/>
<path d="M97.2 175.1h.2v.6h-.2z"/>
<path d="M97.2 175.9h.2v.3h-.2z"/>
<path d="M97.2 176.4h.2v.5h-.2z"/>
<path d="M97.2 177.2h.2v.2h-.2z"/>
<path d="M97.2 177.7h.2v.5h-.2z"/>
<path d="M97.2 178.5h.2v.3h-.2z"/>
<path d="M97.2 179h.2v.5h-.2z"/>
<path d="M97.2 179.8h.2v.2h-.2z"/>
<path d="M97.2 180.3h.2v.5h-.2z"/>
<path d="M97.2 181.1h.2v.2h-.2z"/>
<path d="M97.2 181.7h.2v.5h-.2z"/>
<path d="M97.2 182.4h.2v.3h-.2z"/>
<path d="M97.2 182.9h.2v.5h-.2z"/>
<path d="M64.1 177.7v.2z"/>
<path d="M64.2 177.7h.2v.2h-.2z"/>
<path d="M64.5 177.7h.2v.2h-.2z"/>
<path d="M64.8 177.7l.1 .2z"/>
<path d="M65 177.7h.2v.2h-.2z"/>
<path d="M65.2 177.7l.1 .2z"/>
<path d="M65.4 177.7h.2v.2h-.2z"/>
<path d="M65.7 177.7v.2z"/>
<path d="M65.8 177.7h.2v.2h-.2z"/>
<path d="M66.1 177.7l.1 .2z"/>
<path d="M66.3 177.7v.2z"/>
<path d="M66.4 177.7l.1 .2z"/>
<path d="M66.6 177.7h.2v.2h-.2z"/>
<path d="M66.8 177.7l.1 .2z"/>
<path d="M67 177.7h.2v.2h-.2z"/>
</g>
<path d="M64.1 151.7h19.7v10.4h-19.7z" fill="#fff"/>
<path d="M63.9 151.7h.3v10.4h-.3zM63.9 151.6h.2v.1h-.2zM64.1 151.6h19.7v.4h-19.7zM83.8 151.6h.2v.1h-.2zM83.7 151.7h.3v10.4h-.3zM83.8 162.1h.2v.2h-.2zM64.1 161.9h19.7v.4h-19.7zM63.9 162.1h.2v.2h-.2z" fill="#1f1a17"/>
<path d="M64.8 152.4h18.3v8.8h-18.3z" fill="#fff"/>
<path d="M64.8 152.4h18.3v8.8h-18.3zM64.8 161.2h.1" fill="none" stroke="#1f1a17" stroke-width=".2"/>
<g fill="#1f1a17">
<path d="M83 152.3l.7-.7 .2 .3-.7 .7z"/>
<path d="M83.2 161.4l.7 .6-.2 .2-.7-.6z"/>
<path d="M64 162l.7-.6 .3 .2-.9 .6z"/>
<path d="M64.1 151.6l.9 .7-.3 .3-.7-.7z"/>
</g>
<path d="M72.8 176.4h2.5v7.8h-2.5z" fill="#fff"/>
<path d="M72.8 184h2.5v.4h-2.5zM75.3 184.2h.2v.2h-.2zM75.1 176.4h.4v7.8h-.4zM75.3 176.3h.2v.1h-.2zM72.8 176.3h2.5v.3h-2.5zM72.6 176.3h.2v.1h-.2zM72.6 176.4h.4v7.8h-.4zM72.6 184.2h.2v.2h-.2z" fill="#1f1a17"/>
<g fill="none" stroke="#1f1a17" stroke-width=".2">
<path d="M67.2 150.3h2.5M67.2 149.3h2.5M72.8 150.4h2.6M72.8 149.4h2.6M78.4 150.4h2.6M78.4 149.4h2.6M67.2 177.9h2.5M67.2 164.6h2.5M67.2 163.6h2.5M72.8 177.9h2.6M72.8 164.7h2.6M72.8 163.6h2.6"/>
<path d="M78.4 178h2.6M78.4 164.7h2.6M78.4 163.7h2.6M72.8 183h2.6"/>
</g>
<path d="M74 183.3v4.4" fill="none" stroke="#1f1a17" stroke-width=".25"/>
<path d="M68.8 249.6h1.9v.4h-1.9z" fill="#1f1a17"/>
<path d="M94.2 229h4.9" fill="none" stroke="#1f1a17" stroke-width=".36"/>
<path d="M94.1 249.6h4.9" fill="none" stroke="#1f1a17" stroke-width=".34"/>
<path d="M96.5 229l1 1.7h-1.9l.9-1.7 1 1.7z" fill-rule="evenodd" fill="#1f1a17"/>
<path d="M96.5 230.6v17.4" fill="none" stroke="#1f1a17" stroke-width=".34"/>
<path d="M95.6 247.8h1.9l-1 1.8 1-1.8-1 1.8z" fill-rule="evenodd" fill="#1f1a17"/>
<path d="M66.3 254.1v4.4M73.1 254.1v4.4" fill="none" stroke="#1f1a17" stroke-width=".34"/>
<path d="M66.3 256.1l1.6-1v1.9l-1.6-.9 1.6-1z" fill-rule="evenodd" fill="#1f1a17"/>
<path d="M67.8 256.1h3.8" fill="none" stroke="#1f1a17" stroke-width=".34"/>
<path d="M71.4 255.1l1.7 1-1.7 .9v-1.9l1.7 1z" fill-rule="evenodd" fill="#1f1a17"/>
<path d="M56 225.8h9.3M60.8 232.7h4.4M56 253.1h9.3" fill="none" stroke="#1f1a17" stroke-width=".34"/>
<path d="M60.9 246.3h4.4" fill="none" stroke="#1f1a17" stroke-width=".42"/>
<path d="M58.5 225.6l.9 1.7h-1.9l1-1.7 .9 1.7z" fill-rule="evenodd" fill="#1f1a17"/>
<path d="M58.5 227.2v24.4" fill="none" stroke="#1f1a17" stroke-width=".34"/>
<g fill="#1f1a17">
<path d="M57.5 251.4h1.9l-.9 1.7 .9-1.7-.9 1.7z" fill-rule="evenodd"/>
<path d="M63.1 246.3l1 1.7h-1.9l.9-1.7 1 1.7z" fill-rule="evenodd"/>
</g>
<path d="M63.1 247.8v3.8" fill="none" stroke="#1f1a17" stroke-width=".34"/>
<g fill="#1f1a17">
<path d="M62.2 251.4h1.9l-1 1.7 1-1.7-1 1.7z" fill-rule="evenodd"/>
<path d="M63.1 232.7l1 1.7h-1.9l.9-1.7 1 1.7z" fill-rule="evenodd"/>
</g>
<path d="M63.1 234.3v10.4" fill="none" stroke="#1f1a17" stroke-width=".34"/>
<path d="M62.2 244.6h1.9l-1 1.7 1-1.7-1 1.7z" fill-rule="evenodd" fill="#1f1a17"/>
<g fill="#fff">
<path d="M68.2 253.6h2.9v4.4h-2.9z"/>
<path d="M96.6 238.9h1.5v1.6h-1.5z"/>
</g>
<g fill="#1f1a17">
<path d="M69.6 248.9h.3v1.8h-.3z"/>
<path d="M66.4 246.1h6.7v.6h-6.7zM73.1 246.1h.3v.3h-.3zM72.8 246.4h.6v6.7h-.6zM73.1 253.1h.3v.3h-.3zM66.4 252.8h6.7v.6h-6.7zM66.1 253.1h.3v.3h-.3zM66.1 246.4h.7v6.7h-.7zM66.1 246.1h.3v.3h-.3z"/>
</g>
<g fill="#fff">
<path d="M56 239.5h4.9v3h-4.9z"/>
<path d="M94.1 237.8h4.9v2.9h-4.9z"/>
<path d="M60.9 248.3h4.4v2.9h-4.4z"/>
</g>
<path d="M88.9 220.4v4.4" fill="none" stroke="#1f1a17" stroke-width=".34"/>
<path d="M79.4 222.6l1.6-.9v1.8l-1.6-.9 1.6-.9z" fill-rule="evenodd" fill="#1f1a17"/>
<path d="M80.9 222.6h6.5" fill="none" stroke="#1f1a17" stroke-width=".34"/>
<path d="M87.2 221.7l1.7 .9-1.7 .9v-1.8l1.7 .9z" fill-rule="evenodd" fill="#1f1a17"/>
<path d="M82.4 221.7h3.6v1.8h-3.6z" fill="#fff"/>
<path d="M79.3 220.4v4.4" fill="none" stroke="#1f1a17" stroke-width=".34"/>
<path d="M69.6 222.6l1.7-.9v1.8l-1.7-.9 1.7-.9z" fill-rule="evenodd" fill="#1f1a17"/>
<path d="M71.2 222.6h6.6" fill="none" stroke="#1f1a17" stroke-width=".34"/>
<path d="M77.6 221.7l1.7 .9-1.7 .9v-1.8l1.7 .9z" fill-rule="evenodd" fill="#1f1a17"/>
<path d="M72.5 220.3h3.8v4.4h-3.8z" fill="#fff"/>
<path d="M69.6 220.4v4.4" fill="none" stroke="#1f1a17" stroke-width=".34"/>
<g fill="#1f1a17">
<path d="M68.8 249.6h1.9v.4h-1.9z"/>
<path d="M69.6 248.9h.3v1.8h-.3z"/>
<path d="M78.4 228.9h1.8v.4h-1.8z"/>
<path d="M79.1 228.2h.3v1.9h-.3z"/>
<path d="M88.1 228.9h1.8v.4h-1.8z"/>
<path d="M88.8 228.2h.4v1.9h-.4z"/>
<path d="M78.9 249.6h1.7v.4h-1.7z"/>
<path d="M79.5 248.9h.4v1.8h-.4z"/>
<path d="M68.7 228.9h1.8v.4h-1.8z"/>
<path d="M69.4 228.2h.4v1.9h-.4z"/>
<path d="M88.1 249.5h1.8v.3h-1.8z"/>
<path d="M88.8 248.7h.4v1.9h-.4z"/>
<path d="M66.4 246.1h6.7v.6h-6.7zM73.1 246.1h.3v.3h-.3zM72.8 246.4h.6v6.7h-.6zM73.1 253.1h.3v.3h-.3zM66.4 252.8h6.7v.6h-6.7zM66.1 253.1h.3v.3h-.3zM66.1 246.4h.7v6.7h-.7zM66.1 246.1h.3v.3h-.3z"/>
<path d="M66.4 246.1h6.7v.6h-6.7zM73.1 246.1h.3v.3h-.3zM72.8 246.4h.6v6.7h-.6zM73.1 253.1h.3v.3h-.3zM66.4 252.8h6.7v.6h-6.7zM66.1 253.1h.3v.3h-.3zM66.1 246.4h.7v6.7h-.7zM66.1 246.1h.3v.3h-.3z"/>
<path d="M66.4 246.1h6.7v.6h-6.7zM73.1 246.1h.3v.3h-.3zM72.8 246.4h.6v6.7h-.6zM73.1 253.1h.3v.3h-.3zM66.4 252.8h6.7v.6h-6.7zM66.1 253.1h.3v.3h-.3zM66.1 246.4h.7v6.7h-.7zM66.1 246.1h.3v.3h-.3z"/>
<path d="M66.4 246.1h6.7v.6h-6.7zM73.1 246.1h.3v.3h-.3zM72.8 246.4h.6v6.7h-.6zM73.1 253.1h.3v.3h-.3zM66.4 252.8h6.7v.6h-6.7zM66.1 253.1h.3v.3h-.3zM66.1 246.4h.7v6.7h-.7zM66.1 246.1h.3v.3h-.3z"/>
<path d="M76 225.5h6.6v.6h-6.6zM82.6 225.5h.4v.3h-.4zM82.2 225.8h.8v6.7h-.8zM82.6 232.5h.4v.4h-.4zM76 232.1h6.6v.8h-6.6zM75.6 232.5h.4v.4h-.4zM75.6 225.8h.7v6.7h-.7zM75.6 225.5h.4v.3h-.4z"/>
<path d="M85.7 225.5h6.7v.6h-6.7zM92.4 225.5h.3v.3h-.3zM92 225.8h.7v6.7h-.7zM92.4 232.5h.3v.4h-.3zM85.7 232.1h6.7v.8h-6.7zM85.4 232.5h.3v.4h-.3zM85.4 225.8h.6v6.7h-.6zM85.4 225.5h.3v.3h-.3z"/>
<path d="M76.4 246.1h6.7v.6h-6.7zM83.1 246.1h.3v.3h-.3zM82.7 246.4h.7v6.7h-.7zM83.1 253.1h.3v.3h-.3zM76.4 252.8h6.7v.6h-6.7zM76.1 253.1h.3v.3h-.3zM76.1 246.4h.7v6.7h-.7zM76.1 246.1h.3v.3h-.3z"/>
<path d="M66.3 225.5h6.6v.6h-6.6zM72.9 225.5h.4v.3h-.4zM72.6 225.8h.7v6.7h-.7zM72.9 232.5h.4v.4h-.4zM66.3 232.1h6.6v.8h-6.6zM65.9 232.5h.4v.4h-.4zM65.9 225.8h.7v6.7h-.7zM65.9 225.5h.4v.3h-.4z"/>
<path d="M85.7 245.9h6.7v.8h-6.7zM92.4 245.9h.3v.4h-.3zM92 246.3h.7v6.6h-.7zM92.4 252.9h.3v.5h-.3zM85.7 252.6h6.7v.8h-6.7zM85.4 252.9h.3v.5h-.3zM85.4 246.3h.6v6.6h-.6zM85.4 245.9h.3v.4h-.3z"/>
</g>
<path d="M60.9 238h4.9v2.9h-4.9z" fill="#fff"/>
<g font-size="4.2">
<text x="183.6" y="19.3">AL5801</text>
<text x="20.3" y="33">Ordering Information</text>
<text x="20.3" y="69.3">Marking Information</text>
<text x="20.3" y="139">Package Outline Dimensions</text>
<text x="20.3" y="212.2">Suggested Pad Layout</text>
</g>
<text font-size="3.5" fill="#231f20" x="20.3" y="270.9">AL5801</text>
<g font-size="2.8">
<text x="151.7" y="41.5">7” Tape and Reel</text>
<text x="28.2" y="43.8">Part Number</text>
<text x="57.5" y="43.8">Qualification</text>
<text x="83.6" y="42">Package</text>
<text x="85.9" y="45.6">Code</text>
<text x="105.3" y="42">Packaging</text>
<text x="106.4" y="45.6">(Note 11)</text>
<text x="137.6" y="46.2">Quantity</text>
<text x="168.6" y="46.2">Part Number Suffix</text>
<text x="28.4" y="50.7">AL5801W6-7</text>
<text x="58.5" y="50.7">Commercial</text>
<text x="87.2" y="50.7">W6</text>
<text x="107.9" y="50.7">SOT26</text>
<text x="131.6" y="50.7">3,000/Tape &amp; Reel</text>
<text x="180.2" y="50.7">-7</text>
<text x="27.3" y="54.8">AL5801W6Q-7</text>
<text x="59" y="54.8">Automotive</text>
<text x="87.2" y="54.8">W6</text>
<text x="107.9" y="54.8">SOT26</text>
<text x="131.5" y="54.8">3,000/Tape &amp; Reel</text>
<text x="180.1" y="54.8">-7</text>
<text x="114.2" y="87.2">L100 = Product Type Marking Code</text>
<text x="114.2" y="90.4">YM = Date Code Marking</text>
<text x="114.2" y="93.7">Y = Year (ex: Y = 2012)</text>
<text x="114.2" y="96.9">M = Month (ex: 9 = September)</text>
<text x="20.3" y="110.2">Date Code Key</text>
<text x="29.1" y="113.7">Year</text>
<text x="51.1" y="113.7">2012</text>
<text x="73.7" y="113.7">2013</text>
<text x="96.3" y="113.7">2014</text>
<text x="119" y="113.7">2015</text>
<text x="141.6" y="113.7">2016</text>
<text x="164.2" y="113.7">2017</text>
<text x="186.8" y="113.7">2018</text>
<text x="28.6" y="117.2">Code</text>
<text x="53.4" y="117.2">Z</text>
<text x="75.9" y="117.2">A</text>
<text x="98.5" y="117.2">B</text>
<text x="121.1" y="117.2">C</text>
<text x="143.7" y="117.2">D</text>
<text x="166.4" y="117.2">E</text>
<text x="189.1" y="117.2">F</text>
<text x="23.6" y="122.5">Month</text>
<text x="39.3" y="122.5">Jan</text>
<text x="53.1" y="122.5">Feb</text>
<text x="67.1" y="122.5">Mar</text>
<text x="81" y="122.5">Apr</text>
<text x="94.7" y="122.5">May</text>
<text x="108.8" y="122.5">Jun</text>
<text x="123.2" y="122.5">Jul</text>
<text x="135.9" y="122.5">Aug</text>
<text x="150" y="122.5">Sep</text>
<text x="164.1" y="122.5">Oct</text>
<text x="177.7" y="122.5">Nov</text>
<text x="191.7" y="122.5">Dec</text>
<text x="24.3" y="126">Code</text>
<text x="40.9" y="126">1</text>
<text x="54.8" y="126">2</text>
<text x="68.8" y="126">3</text>
<text x="82.7" y="126">4</text>
<text x="96.6" y="126">5</text>
<text x="110.5" y="126">6</text>
<text x="124.5" y="126">7</text>
<text x="137.9" y="126">8</text>
<text x="151.8" y="126">9</text>
<text x="165.4" y="126">O</text>
<text x="179.4" y="126">N</text>
<text x="193.3" y="126">D</text>
<text x="79.6" y="139">(All dimensions in mm.)</text>
<text x="136.9" y="147.2">SOT26</text>
<text x="126" y="150.6">Dim</text>
<text x="127.7" y="154.1">A</text>
<text x="134.7" y="154.1">0.35</text>
<text x="135" y="150.6">Min</text>
<text x="143.4" y="154.1">0.50</text>
<text x="143.4" y="150.6">Max</text>
<text x="151.4" y="154.1">0.38</text>
<text x="151.6" y="150.6">Typ</text>
<text x="127.7" y="157.5">B</text>
<text x="127.7" y="160.9">C</text>
<text x="134.7" y="157.5">1.50</text>
<text x="134.7" y="160.9">2.70</text>
<text x="143.4" y="157.5">1.70</text>
<text x="143.4" y="160.9">3.00</text>
<text x="151.4" y="157.5">1.60</text>
<text x="151.4" y="160.9">2.80</text>
<text x="127.7" y="164.4">D</text>
<text x="127.7" y="168">H</text>
<text x="134.7" y="168">2.90</text>
<text x="136" y="164.5">⎯</text>
<text x="143.4" y="168">3.10</text>
<text x="144.8" y="164.5">⎯</text>
<text x="151.4" y="168">3.00</text>
<text x="151.4" y="164.4">0.95</text>
<text x="127.9" y="171.4">J</text>
<text x="133.9" y="171.4">0.013</text>
<text x="143.4" y="171.4">0.10</text>
<text x="151.4" y="171.4">0.05</text>
<text x="127.7" y="174.8">K</text>
<text x="127.8" y="178.2">L</text>
<text x="134.7" y="174.8">1.00</text>
<text x="134.7" y="178.2">0.35</text>
<text x="143.4" y="174.8">1.30</text>
<text x="143.4" y="178.2">0.55</text>
<text x="151.4" y="174.8">1.10</text>
<text x="151.4" y="178.2">0.40</text>
<text x="127.5" y="181.6">M</text>
<text x="127.8" y="185.3">α</text>
<text x="134.7" y="181.6">0.10</text>
<text x="136.1" y="185.2">0°</text>
<text x="143.4" y="181.6">0.20</text>
<text x="144.8" y="185.2">8°</text>
<text x="151.4" y="181.6">0.15</text>
<text x="152.7" y="185.3">⎯</text>
<text x="126.7" y="188.7">All Dimensions in mm</text>
<text x="124.6" y="228.3">Dimensions</text>
<text x="143.2" y="228.3">Value (in mm)</text>
<text x="149.7" y="231.9">3.20</text>
<text x="149.7" y="235.4">1.60</text>
<text x="149.7" y="238.9">0.55</text>
<text x="149.7" y="242.4">0.80</text>
<text x="130.8" y="249">C2</text>
<text x="100.3" y="273.5">www.diodes.com</text>
<text x="106.7" y="270.2">10 of 11</text>
</g>
<text font-size="2.8" fill="#231f20" x="191.1" y="270.6">July 2012</text>
<g font-size="2.5">
<text x="21.8" y="59.6">Notes:</text>
<text x="33" y="59.6">11. For packaging details, go to our website at http://www.diodes.com</text>
<text x="131.9" y="231.7">Z</text>
<text x="131.7" y="235.2">G</text>
<text x="131.8" y="238.8">X</text>
<text x="131.1" y="245.6">C1</text>
<text x="131.8" y="242.3">Y</text>
<text x="150.1" y="245.6">2.40</text>
<text x="150.1" y="248.9">0.95</text>
<text x="20.3" y="274">Document number: DS35555 Rev. 3 - 2</text>
</g>
<g font-size="2.5" fill="#1f1a17">
<text x="72.9" y="223.6">C2</text>
<text x="82.7" y="223.5">C2</text>
<text x="57.7" y="242">Z</text>
<text x="62.2" y="240.3">G</text>
<text x="94.9" y="240.1">C1</text>
<text x="62.3" y="250.6">Y</text>
<text x="68.8" y="256.9">X</text>
</g>
<g font-size="2.4" fill="#1f1a17">
<text x="73.4" y="145.4">A</text>
<text x="85.3" y="157.6">B</text>
<text x="88.3" y="157.6">C</text>
<text x="73.3" y="172.7">H</text>
<text x="60.4" y="179.1">K</text>
<text x="107.6" y="180.1">M</text>
<text x="60.7" y="188.1">J</text>
<text x="76.2" y="189.7">D</text>
<text x="89.8" y="189.6">L</text>
</g>
<text font-size="2.1" fill="#231f20" x="182" y="273.2">© Diodes Incorporated</text>
<g font-size=".7" fill="#2b2828">
<text x="16" y="51.2">Green</text>
<text x="16" y="55.5">Green</text>
</g>
</svg>
